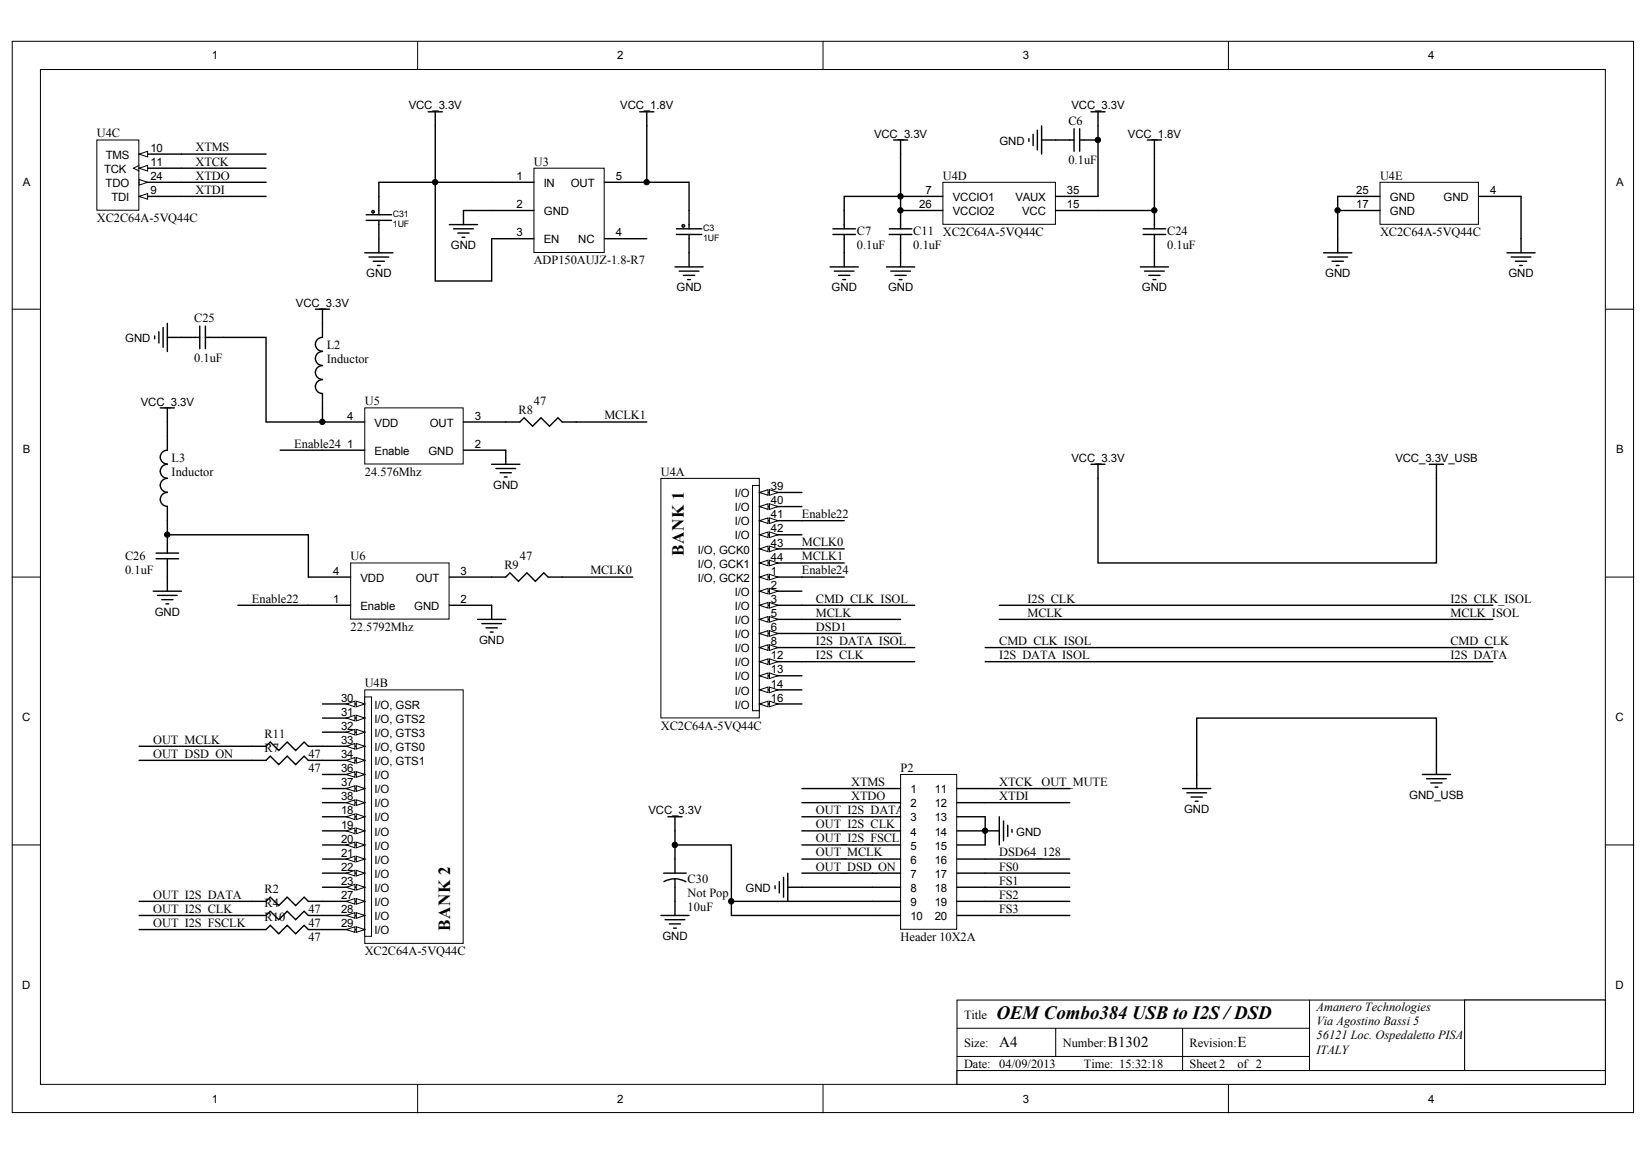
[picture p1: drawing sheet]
<svg xmlns="http://www.w3.org/2000/svg" width="291mm" height="204mm" viewBox="0 0 291 204" stroke-linecap="round" stroke-linejoin="round" font-family="sans-serif">
<g fill="#fff" stroke="#000" stroke-width=".18">
<path d="M2.2 7.3h285.9v188.9h-285.9z"/>
<path d="M7.1 12.3h276.1v179h-276.1z"/>
</g>
<g fill="none" stroke="#000" stroke-width=".18">
<path d="M73.7 7.3v5M145.2 7.3v5M216.7 7.3v5M2.2 54.5h4.9M283.2 54.5h5M2.2 101.8h4.9M283.2 101.8h5M2.2 149h4.9M283.2 149h5M231 176.4v12.4M258.3 176.4h-89.5v14.9M283.2 176.4h-24.9v12.4"/>
<path d="M73.7 191.3v5M145.2 191.3v5M168.8 181.4h62.2M168.8 188.8h114.4M168.8 186.3h62.2M186.2 181.4v4.9M208.6 181.4v7.4M216.7 191.3v5"/>
</g>
<path d="M17.1 24.7h7.4v12.4h-7.4z" fill="#fff" stroke="#000" stroke-width=".18"/>
<path d="M24.5 29.7h7.5" fill="none" stroke="#000" stroke-width=".25"/>
<path d="M24.5 29.2l-1 .5 1 .5" fill="none" stroke="#000" stroke-width=".18"/>
<path d="M24.5 29.7l1.5-.5v1z" fill="#fff" stroke="#000" stroke-width=".18"/>
<path d="M24.5 34.6h7.5" fill="none" stroke="#000" stroke-width=".25"/>
<path d="M24.5 34.6l1.5-.5v1z" fill="#fff" stroke="#000" stroke-width=".18"/>
<path d="M24.5 32.2h7.5" fill="none" stroke="#000" stroke-width=".25"/>
<path d="M24.5 31.7l1.5 .5-1.5 .5z" fill="#fff" stroke="#000" stroke-width=".18"/>
<path d="M24.5 27.2h7.5" fill="none" stroke="#000" stroke-width=".25"/>
<path d="M24.5 27.2l1.5-.5v1z" fill="#fff" stroke="#000" stroke-width=".18"/>
<path d="M192.4 19.7h2.5M193.7 19.7v14.9M32 27.2h14.9M32 34.6h14.9M32 32.2h14.9M32 29.7h14.9M157.6 24.7h2.5M158.9 24.7v12.4" fill="none" stroke="#000" stroke-width=".25"/>
<path d="M166.3 32.2h19.9v7.4h-19.9z" fill="#fff" stroke="#000" stroke-width=".18"/>
<g fill="none" stroke="#000" stroke-width=".25">
<path d="M81.7 37.1h5M114.1 22.2v10h7.4v4.9M166.3 34.6h-17.4v5.8M166.3 37.1h-7.4v3.3M181.5 24.4v.5M182.2 23.7v2M183 23v3.4M183.7 24.7h5.7M183.7 22.2v5M186.2 34.6h7.5M189.4 22.7v4M190.4 24.7h3.3"/>
<path d="M190.4 22.7v4M202.4 24.7h2.5M203.6 24.7v12.4h-17.4M203.6 37.1v3.3M119.3 40.4h4.5M119.3 41.4h4.5M121.5 41.4v.7M146.4 47.1h5M146.9 40.4h4M146.9 41.4h4M147.2 47.8h3.4M147.9 48.6h2"/>
<path d="M148.7 49.3h.5M148.9 41.4v5.7M156.4 47.1h4.9M156.9 40.4h3.9M156.9 41.4h3.9M157.1 47.8h3.5M157.9 48.6h1.9M158.6 49.3h.5M158.9 41.4v5.7M201.1 47.1h5M201.6 40.4h4M201.6 41.4h4"/>
<path d="M201.9 47.8h3.5M202.6 48.6h2M203.4 49.3h.5M203.6 41.4v5.7"/>
</g>
<circle cx="120.5" cy="39.8" r=".22" fill="#fff" stroke="#000" stroke-width=".25"/>
<path d="M121.5 37.1v3.3M119.1 47.1h4.9M119.8 47.8h3.5M120.6 48.6h1.9M121.3 49.3h.5M121.5 42.1v5" fill="none" stroke="#000" stroke-width=".25"/>
<path d="M94.2 29.7h12.4v14.8h-12.4z" fill="#fff" stroke="#000" stroke-width=".18"/>
<g fill="none" stroke="#000" stroke-width=".25">
<path d="M75.5 19.7h2.5M76.8 19.7v12.5M112.8 19.7h2.5M114.1 19.7v2.5M79.3 39.6h4.9M81.7 37.1v2.5M86.7 37.1h7.5M86.7 32.2h7.5M106.6 32.2h7.5M236 34.6v10M268.3 34.6v10M80 40.4h3.5"/>
<path d="M80.8 41.1h1.9M81.5 41.9h.5M86.7 42.1h7.5M106.6 42.1h7.5M233.5 44.6h4.9M234.2 45.3h3.5M235 46.1h2M235.7 46.8h.5M265.8 44.6h5M266.6 45.3h3.4M267.3 46.1h2M268 46.8h.5"/>
</g>
<path d="M243.4 32.2h17.4v7.4h-17.4z" fill="#fff" stroke="#000" stroke-width=".18"/>
<path d="M236 34.6h7.4M236 37.1h7.4M260.8 34.6h7.5" fill="none" stroke="#000" stroke-width=".25"/>
<path d="M64.3 71.9h17.4v9.9h-17.4z" fill="#fff" stroke="#000" stroke-width=".18"/>
<path d="M56.9 79.4h7.4M56.9 74.4h7.4M81.7 79.4h7.5M81.7 74.4h7.5" fill="none" stroke="#000" stroke-width=".25"/>
<path d="M61.9 99.3h17.3v9.9h-17.3z" fill="#fff" stroke="#000" stroke-width=".18"/>
<g fill="none" stroke="#000" stroke-width=".25">
<path d="M27.3 59.3v.5M28 58.5v2M28.8 57.8v3.5M29.5 57v5M29.5 59.5h5.7M35.2 57.5v4M36.2 59.5h3.3M36.2 57.5v4M55.6 54.5h2.5M56.9 54.5v5a1.22 1.22 0 0 0-1.3 1.2 1.22 1.22 0 0 0 1.3 1.2M28.3 71.9h2.5M29.5 71.9v7.5a1.22 1.22 0 0 0-1.2 1.2 1.22 1.22 0 0 0 1.2 1.2"/>
<path d="M56.9 67a1.22 1.22 0 0 0-1.3 1.2 1.22 1.22 0 0 0 1.3 1.2M56.9 62a1.24 1.24 0 0 0-1.3 1.2 1.24 1.24 0 0 0 1.3 1.3 1.22 1.22 0 0 0-1.3 1.2 1.22 1.22 0 0 0 1.3 1.2M56.9 69.5v2.4M89.2 74.4h2.5l.7-.7 1.5 1.5 1.5-1.5 1.5 1.5 1.5-1.5 .8 .7h14.9M89.2 79.4v2.5M27.5 97.6h4M27.5 98.6h4M29.5 86.9a1.22 1.22 0 0 0-1.2 1.2 1.22 1.22 0 0 0 1.2 1.2M29.5 84.4a1.22 1.22 0 0 0-1.2 1.2 1.22 1.22 0 0 0 1.2 1.2M29.5 81.9a1.23 1.23 0 0 0-1.2 1.2 1.23 1.23 0 0 0 1.2 1.3M29.5 89.4v2.4M29.5 94.3v3.3"/>
<path d="M29.5 98.6v5.7M86.7 81.9h5M87.5 82.6h3.5M88.2 83.4h2M89 84.1h.5M27 104.3h5M27.8 105h3.5M28.5 105.8h2M29.3 106.5h.5M54.4 106.8h7.5M54.4 101.8h7.5M79.3 101.8h9.9l.8-.8 1.4 1.5 1.5-1.5 1.5 1.5 1.5-1.5 .8 .8h14.9"/>
<path d="M79.3 106.8h7.4v2.5M84.2 109.3h5M85 110h3.5M85.7 110.7h2M86.5 111.5h.5"/>
</g>
<g fill="#fff" stroke="#000" stroke-width=".18">
<path d="M64.3 121.7h17.4v44.7h-17.4z"/>
<path d="M64.3 122.9h1.2v42.3h-1.2z"/>
</g>
<path d="M56.9 164h7.4" fill="none" stroke="#000" stroke-width=".25"/>
<g fill="#fff" stroke="#000" stroke-width=".18">
<path d="M62.8 163.5l1.5 .5-1.5 .5z"/>
<path d="M61.1 164l1.5-.5v1z"/>
</g>
<path d="M56.9 161.5h7.4" fill="none" stroke="#000" stroke-width=".25"/>
<g fill="#fff" stroke="#000" stroke-width=".18">
<path d="M62.8 161l1.5 .5-1.5 .5z"/>
<path d="M61.1 161.5l1.5-.5v1z"/>
</g>
<path d="M56.9 159h7.4" fill="none" stroke="#000" stroke-width=".25"/>
<g fill="#fff" stroke="#000" stroke-width=".18">
<path d="M62.8 158.5l1.5 .5-1.5 .5z"/>
<path d="M61.1 159l1.5-.5v1z"/>
</g>
<path d="M56.9 156.5h7.4" fill="none" stroke="#000" stroke-width=".25"/>
<g fill="#fff" stroke="#000" stroke-width=".18">
<path d="M62.8 156l1.5 .5-1.5 .5z"/>
<path d="M61.1 156.5l1.5-.5v1z"/>
</g>
<path d="M56.9 154h7.4" fill="none" stroke="#000" stroke-width=".25"/>
<g fill="#fff" stroke="#000" stroke-width=".18">
<path d="M62.8 153.5l1.5 .5-1.5 .5z"/>
<path d="M61.1 154l1.5-.5v1z"/>
</g>
<path d="M56.9 151.5h7.4" fill="none" stroke="#000" stroke-width=".25"/>
<g fill="#fff" stroke="#000" stroke-width=".18">
<path d="M62.8 151l1.5 .5-1.5 .5z"/>
<path d="M61.1 151.5l1.5-.5v1z"/>
</g>
<path d="M56.9 149h7.4" fill="none" stroke="#000" stroke-width=".25"/>
<g fill="#fff" stroke="#000" stroke-width=".18">
<path d="M62.8 148.5l1.5 .5-1.5 .5z"/>
<path d="M61.1 149l1.5-.5v1z"/>
</g>
<path d="M56.9 146.6h7.4" fill="none" stroke="#000" stroke-width=".25"/>
<g fill="#fff" stroke="#000" stroke-width=".18">
<path d="M62.8 146.1l1.5 .5-1.5 .5z"/>
<path d="M61.1 146.6l1.5-.5v1z"/>
</g>
<path d="M56.9 144.1h7.4" fill="none" stroke="#000" stroke-width=".25"/>
<g fill="#fff" stroke="#000" stroke-width=".18">
<path d="M62.8 143.6l1.5 .5-1.5 .5z"/>
<path d="M61.1 144.1l1.5-.5v1z"/>
</g>
<path d="M56.9 141.6h7.4" fill="none" stroke="#000" stroke-width=".25"/>
<g fill="#fff" stroke="#000" stroke-width=".18">
<path d="M62.8 141.1l1.5 .5-1.5 .5z"/>
<path d="M61.1 141.6l1.5-.5v1z"/>
</g>
<path d="M56.9 139.1h7.4" fill="none" stroke="#000" stroke-width=".25"/>
<g fill="#fff" stroke="#000" stroke-width=".18">
<path d="M62.8 138.6l1.5 .5-1.5 .5z"/>
<path d="M61.1 139.1l1.5-.5v1z"/>
</g>
<path d="M56.9 136.6h7.4" fill="none" stroke="#000" stroke-width=".25"/>
<g fill="#fff" stroke="#000" stroke-width=".18">
<path d="M62.8 136.1l1.5 .5-1.5 .5z"/>
<path d="M61.1 136.6l1.5-.5v1z"/>
</g>
<path d="M56.9 134.1h7.4" fill="none" stroke="#000" stroke-width=".25"/>
<g fill="#fff" stroke="#000" stroke-width=".18">
<path d="M62.8 133.6l1.5 .5-1.5 .5z"/>
<path d="M61.1 134.1l1.5-.5v1z"/>
</g>
<path d="M56.9 131.6h7.4" fill="none" stroke="#000" stroke-width=".25"/>
<g fill="#fff" stroke="#000" stroke-width=".18">
<path d="M62.8 131.1l1.5 .5-1.5 .5z"/>
<path d="M61.1 131.6l1.5-.5v1z"/>
</g>
<path d="M56.9 129.1h7.4" fill="none" stroke="#000" stroke-width=".25"/>
<g fill="#fff" stroke="#000" stroke-width=".18">
<path d="M62.8 128.6l1.5 .5-1.5 .5z"/>
<path d="M61.1 129.1l1.5-.5v1z"/>
</g>
<path d="M56.9 126.7h7.4" fill="none" stroke="#000" stroke-width=".25"/>
<g fill="#fff" stroke="#000" stroke-width=".18">
<path d="M62.8 126.2l1.5 .5-1.5 .5z"/>
<path d="M61.1 126.7l1.5-.5v1z"/>
</g>
<path d="M56.9 124.2h7.4" fill="none" stroke="#000" stroke-width=".25"/>
<g fill="#fff" stroke="#000" stroke-width=".18">
<path d="M62.8 123.7l1.5 .5-1.5 .5z"/>
<path d="M61.1 124.2l1.5-.5v1z"/>
</g>
<path d="M24.5 131.6h22.4l.8-.7 1.5 1.5 1.5-1.5 1.5 1.5 1.4-1.5 .8 .7h2.5M24.5 159h22.4l.8-.8 1.5 1.5 1.5-1.5 1.5 1.5 1.4-1.5 .8 .8h2.5M136.7 156.3v.5M137.5 155.5v2M138.2 154.8v3.4M139 156.5h14.9M139 154v5M141.4 144.1h12.5M141.4 146.6h12.5M24.5 161.5h22.4l.8-.8 1.5 1.5 1.5-1.5 1.5 1.5 1.4-1.5 .8 .8h2.5M24.5 164h22.4l.8-.8 1.5 1.5 1.5-1.5 1.5 1.5 1.4-1.5 .8 .8h2.5" fill="none" stroke="#000" stroke-width=".25"/>
<g fill="#fff" stroke="#000" stroke-width=".18">
<path d="M116.6 84.4h17.3v42.2h-17.3z"/>
<path d="M132.7 85.6h1.2v39.8h-1.2z"/>
</g>
<path d="M134 86.9h7.4" fill="none" stroke="#000" stroke-width=".25"/>
<g fill="#fff" stroke="#000" stroke-width=".18">
<path d="M134 86.9l1.5-.5v1z"/>
<path d="M135.7 86.4l1.5 .5-1.5 .5z"/>
</g>
<path d="M134 89.4h7.4" fill="none" stroke="#000" stroke-width=".25"/>
<g fill="#fff" stroke="#000" stroke-width=".18">
<path d="M134 89.4l1.5-.5v1z"/>
<path d="M135.7 88.9l1.5 .5-1.5 .5z"/>
</g>
<path d="M134 91.8h7.4" fill="none" stroke="#000" stroke-width=".25"/>
<g fill="#fff" stroke="#000" stroke-width=".18">
<path d="M134 91.8l1.5-.5v1z"/>
<path d="M135.7 91.3l1.5 .5-1.5 .5z"/>
</g>
<path d="M134 94.3h7.4" fill="none" stroke="#000" stroke-width=".25"/>
<g fill="#fff" stroke="#000" stroke-width=".18">
<path d="M134 94.3l1.5-.5v1z"/>
<path d="M135.7 93.8l1.5 .5-1.5 .5z"/>
</g>
<path d="M134 96.8h7.4" fill="none" stroke="#000" stroke-width=".25"/>
<g fill="#fff" stroke="#000" stroke-width=".18">
<path d="M134 96.8l1.5-.5v1z"/>
<path d="M135.7 96.3l1.5 .5-1.5 .5z"/>
</g>
<path d="M134 99.3h7.4" fill="none" stroke="#000" stroke-width=".25"/>
<g fill="#fff" stroke="#000" stroke-width=".18">
<path d="M134 99.3l1.5-.5v1z"/>
<path d="M135.7 98.8l1.5 .5-1.5 .5z"/>
</g>
<path d="M134 101.8h7.4" fill="none" stroke="#000" stroke-width=".25"/>
<g fill="#fff" stroke="#000" stroke-width=".18">
<path d="M134 101.8l1.5-.5v1z"/>
<path d="M135.7 101.3l1.5 .5-1.5 .5z"/>
</g>
<path d="M134 104.3h7.4" fill="none" stroke="#000" stroke-width=".25"/>
<g fill="#fff" stroke="#000" stroke-width=".18">
<path d="M134 104.3l1.5-.5v1z"/>
<path d="M135.7 103.8l1.5 .5-1.5 .5z"/>
</g>
<path d="M134 106.8h7.4" fill="none" stroke="#000" stroke-width=".25"/>
<g fill="#fff" stroke="#000" stroke-width=".18">
<path d="M134 106.8l1.5-.5v1z"/>
<path d="M135.7 106.3l1.5 .5-1.5 .5z"/>
</g>
<path d="M134 109.3h7.4" fill="none" stroke="#000" stroke-width=".25"/>
<g fill="#fff" stroke="#000" stroke-width=".18">
<path d="M134 109.3l1.5-.5v.9z"/>
<path d="M135.7 108.8l1.5 .5-1.5 .4z"/>
</g>
<path d="M134 111.7h7.4" fill="none" stroke="#000" stroke-width=".25"/>
<g fill="#fff" stroke="#000" stroke-width=".18">
<path d="M134 111.7l1.5-.5v1z"/>
<path d="M135.7 111.2l1.5 .5-1.5 .5z"/>
</g>
<path d="M134 114.2h7.4" fill="none" stroke="#000" stroke-width=".25"/>
<g fill="#fff" stroke="#000" stroke-width=".18">
<path d="M134 114.2l1.5-.5v1z"/>
<path d="M135.7 113.7l1.5 .5-1.5 .5z"/>
</g>
<path d="M134 116.7h7.4" fill="none" stroke="#000" stroke-width=".25"/>
<g fill="#fff" stroke="#000" stroke-width=".18">
<path d="M134 116.7l1.5-.5v1z"/>
<path d="M135.7 116.2l1.5 .5-1.5 .5z"/>
</g>
<path d="M134 119.2h7.4" fill="none" stroke="#000" stroke-width=".25"/>
<g fill="#fff" stroke="#000" stroke-width=".18">
<path d="M134 119.2l1.5-.5v1z"/>
<path d="M135.7 118.7l1.5 .5-1.5 .5z"/>
</g>
<path d="M134 121.7h7.4" fill="none" stroke="#000" stroke-width=".25"/>
<g fill="#fff" stroke="#000" stroke-width=".18">
<path d="M134 121.7l1.5-.5v1z"/>
<path d="M135.7 121.2l1.5 .5-1.5 .5z"/>
</g>
<path d="M134 124.2h7.4" fill="none" stroke="#000" stroke-width=".25"/>
<g fill="#fff" stroke="#000" stroke-width=".18">
<path d="M134 124.2l1.5-.5v1z"/>
<path d="M135.7 123.7l1.5 .5-1.5 .5z"/>
</g>
<g fill="none" stroke="#000" stroke-width=".25">
<path d="M39.5 59.5h7.4v14.9h10v-2.5M29.5 91.8v2.5h24.9v7.5M141.4 96.8h7.5M141.4 99.3h7.5M192.4 81.9h2.5M193.7 81.9v2.5M252.1 81.9h2.5M253.4 81.9v2.5M208.6 139.1h5M209.3 139.8h3.5M211.1 136.6v2.5M250.9 136.6h5"/>
<path d="M251.6 137.4h3.5M252.4 138.1h2M253.1 138.8h.5M253.4 134.1v2.5M117.8 144.1h2.5M119.1 144.1v7.4M173.8 146.6h2.5M176.3 144.1v4.9M177 144.8v3.5M177.8 145.6v2M178.5 146.3v.5M210.1 140.6h2"/>
<path d="M210.8 141.3h.5"/>
</g>
<path d="M158.9 136.6h9.9v27.3h-9.9z" fill="#fff" stroke="#000" stroke-width=".18"/>
<g fill="none" stroke="#000" stroke-width=".25">
<path d="M64.6 38.9h4.5M64.6 37.9h4.5M66.8 38.9v.7M49.4 79.4h7.5M141.4 91.8h7.5M42 106.8h12.4M141.4 101.8h7.5M141.4 106.8h19.9M141.4 111.7h17.5M141.4 109.3h17.5M141.4 114.2h19.9M24.5 134.1h22.4l.8-.7 1.5 1.5 1.5-1.5 1.5 1.5 1.4-1.5 .8 .7h2.5"/>
<path d="M153.9 139.1h5M168.8 139.1h5M117.1 154h3.9M119.1 155l1.1 .2 .8 .3M119.1 155l-.8 .1-1.2 .4M119.1 149h9.9v12.5h29.9M119.1 151.5v2.5M119.1 155v6.5M141.4 149h17.5M141.4 151.5h17.5M141.4 154h17.5M153.9 141.6h5"/>
<path d="M153.9 144.1h5M153.9 146.6h5M153.9 156.5h5M153.9 159h5M168.8 141.6h5M168.8 144.1h5M168.8 146.6h5M168.8 149h5M168.8 151.5h5M168.8 154h5M168.8 156.5h5M168.8 159h5"/>
<path d="M116.6 161.5h4.9M117.3 162.2h3.5M118.1 163h2M118.8 163.7h.5M168.8 161.5h5"/>
</g>
<circle cx="65.8" cy="37.4" r=".22" fill="#fff" stroke="#000" stroke-width=".25"/>
<g fill="none" stroke="#000" stroke-width=".25">
<path d="M66.8 39.6v5M76.8 32.2v17.4h9.9v-7.5M76.8 32.2h-10v5.7M76.8 32.2h9.9M64.3 44.6h5M65.1 45.3h3.5M65.8 46.1h2M66.6 46.8h.5M193.7 84.4v14.9h59.7v-14.9M141.4 116.7h19.9M173.8 114.2h89.5M173.8 116.7h89.5"/>
<path d="M176.3 106.8h87M176.3 109.3h87M141.4 139.1h12.5M173.8 139.1h14.9M253.4 134.1v-7.4h-42.3v9.9M129 159h24.9M141.4 141.6h12.5M173.8 141.6h14.9"/>
</g>
<g fill="#fff" stroke="#000" stroke-width=".18">
<path d="M258.3 176.4h24.9v14.9h-24.9z"/>
<path d="M168.8 188.8h114.4v2.5h-114.4z"/>
</g>
<path d="M173.8 144.1v4.9M173.8 154h14.9M173.8 156.5h14.9M173.8 159h14.9M173.8 151.5h14.9M173.8 161.5h14.9" fill="none" stroke="#000" stroke-width=".25"/>
<g fill="#000" stroke="#000" stroke-width=".18">
<circle cx="76.8" cy="32.1" r=".47"/>
<circle cx="114.1" cy="32.1" r=".47"/>
<circle cx="158.8" cy="34.6" r=".48"/>
<circle cx="158.8" cy="37.1" r=".47"/>
<circle cx="193.6" cy="24.7" r=".48"/>
<circle cx="203.6" cy="37.1" r=".47"/>
<circle cx="235.9" cy="37.1" r=".47"/>
<circle cx="56.9" cy="74.4" r=".47"/>
<circle cx="29.5" cy="94.3" r=".47"/>
<circle cx="119" cy="149" r=".48"/>
<circle cx="129" cy="159" r=".48"/>
<circle cx="173.8" cy="146.5" r=".47"/>
</g>
<text font-size="3.3" x="175.8" y="179.7">OEMCombo384 USB to I2S / DSD</text>
<g font-size="3">
<text x="120.6" y="98.1" transform="rotate(-90 120.6 98.1)">BANK 1</text>
<text x="79.4" y="164.2" transform="rotate(-90 79.4 164.2)">BANK 2</text>
</g>
<g font-size="2.7">
<text x="176.3" y="184.7">A4</text>
<text x="195.4" y="184.7">B1302</text>
<text x="218.3" y="184.7">E</text>
</g>
<g font-size="2.2">
<text x="188.5" y="22">C6</text>
<text x="17.1" y="24.2">U4C</text>
<text x="34.5" y="26.7">XTMS</text>
<text x="34.5" y="29.2">XTCK</text>
<text x="94.2" y="29.2">U3</text>
<text x="188.5" y="29">0.1uF</text>
<text x="34.5" y="31.7">XTDO</text>
<text x="34.5" y="34.2">XTDI</text>
<text x="166.3" y="31.7">U4D</text>
<text x="243.4" y="31.7">U4E</text>
<text x="17.1" y="39.2">XC2C64A-5VQ44C</text>
<text x="151.1" y="41.4">C7</text>
<text x="161.1" y="41.4">C11</text>
<text x="166.3" y="41.6">XC2C64A-5VQ44C</text>
<text x="205.9" y="41.4">C24</text>
<text x="243.4" y="41.6">XC2C64A-5VQ44C</text>
<text x="94.2" y="46.6">ADP150AUJZ-1.8-R7</text>
<text x="151.1" y="43.9">0.1uF</text>
<text x="161.1" y="43.9">0.1uF</text>
<text x="205.9" y="43.9">0.1uF</text>
<text x="34.2" y="56.8">C25</text>
<text x="34.2" y="63.8">0.1uF</text>
<text x="57.6" y="61.5">L2</text>
<text x="57.6" y="64">Inductor</text>
<text x="64.3" y="71.5">U5</text>
<text x="94.2" y="71.5">47</text>
<text x="91.4" y="73">R8</text>
<text x="106.6" y="74">MCLK1</text>
<text x="30.3" y="81.4">L3</text>
<text x="30.3" y="83.9">Inductor</text>
<text x="51.9" y="78.9">Enable24</text>
<text x="64.3" y="83.9">24.576Mhz</text>
<text x="116.6" y="83.9">U4A</text>
<text x="141.4" y="91.4">Enable22</text>
<text x="22.1" y="98.8">C26</text>
<text x="22.1" y="101.3">0.1uF</text>
<text x="61.9" y="98.8">U6</text>
<text x="89" y="100.3">R9</text>
<text x="91.7" y="98.8">47</text>
<text x="104.1" y="101.3">MCLK0</text>
<text x="141.4" y="96.4">MCLK0</text>
<text x="141.4" y="98.8">MCLK1</text>
<text x="141.4" y="101.3">Enable24</text>
<text x="44.4" y="106.3">Enable22</text>
<text x="143.9" y="106.3">CMD_CLK_ISOL</text>
<text x="181.2" y="106.3">I2S_CLK</text>
<text x="255.9" y="106.3">I2S_CLK_ISOL</text>
<text x="61.9" y="111.3">22.5792Mhz</text>
<text x="143.9" y="108.8">MCLK</text>
<text x="143.9" y="113.8">I2S_DATA_ISOL</text>
<text x="143.9" y="111.3">DSD1</text>
<text x="176.3" y="113.8">CMD_CLK_ISOL</text>
<text x="181.2" y="108.8">MCLK</text>
<text x="255.9" y="108.8">MCLK_ISOL</text>
<text x="255.9" y="113.8">CMD_CLK</text>
<text x="143.9" y="116.2">I2S_CLK</text>
<text x="176.3" y="116.2">I2S_DATA_ISOL</text>
<text x="255.9" y="116.2">I2S_DATA</text>
<text x="64.3" y="121.2">U4B</text>
<text x="27" y="131.2">OUT_MCLK</text>
<text x="46.7" y="130.2">R11</text>
<text x="116.6" y="128.7">XC2C64A-5VQ44C</text>
<text x="27" y="133.7">OUT_DSD_ON</text>
<text x="46.7" y="132.7">R7</text>
<text x="54.4" y="133.7">47</text>
<text x="54.4" y="136.1">47</text>
<text x="158.9" y="136.1">P2</text>
<text x="143.9" y="143.6">OUT_I2S_DATA</text>
<text x="150.1" y="138.6">XTMS</text>
<text x="150.1" y="141.1">XTDO</text>
<text x="176.3" y="138.6">XTCK</text>
<text x="176.3" y="141.1">XTDI</text>
<text x="183.7" y="138.6">OUT_MUTE</text>
<text x="143.9" y="146.1">OUT_I2S_CLK</text>
<text x="143.9" y="148.6">OUT_I2S_FSCLK</text>
<text x="121.3" y="155.8">C30</text>
<text x="143.9" y="151.1">OUT_MCLK</text>
<text x="143.9" y="153.6">OUT_DSD_ON</text>
<text x="176.3" y="153.6">FS0</text>
<text x="176.3" y="151.1">DSD64_128</text>
<text x="27" y="158.5">OUT_I2S_DATA</text>
<text x="27" y="161">OUT_I2S_CLK</text>
<text x="46.7" y="157.5">R2</text>
<text x="46.7" y="160">R4</text>
<text x="54.4" y="161">47</text>
<text x="121.3" y="160.8">10uF</text>
<text x="121.3" y="158.3">Not Pop</text>
<text x="176.3" y="156">FS1</text>
<text x="176.3" y="158.5">FS2</text>
<text x="176.3" y="161">FS3</text>
<text x="27" y="163.5">OUT_I2S_FSCLK</text>
<text x="46.7" y="162.5">R10</text>
<text x="54.4" y="163.5">47</text>
<text x="54.4" y="166">47</text>
<text x="158.9" y="166">Header 10X2A</text>
<text x="64.3" y="168.5">XC2C64A-5VQ44C</text>
<text x="170" y="179.7">Title</text>
<text x="232.2" y="178.4">Amanero Technologies</text>
<text x="170" y="184.6">Size:</text>
<text x="187.5" y="184.6">Number:</text>
<text x="209.8" y="184.6">Revision:</text>
<text x="232.2" y="180.9">Via Agostino Bassi 5</text>
<text x="232.2" y="183.3">56121 Loc. Ospedaletto PISA</text>
<text x="232.2" y="185.8">ITALY</text>
<text x="170" y="188.4">Date: 04/09/2013</text>
<text x="176.3" y="190.9">C:\Users\Public\Documents\altium665\andykimpcb\CPLD.SchDoc</text>
<text x="191.2" y="188.4">Time: 15:32:18</text>
<text x="209.8" y="188.4">Sheet 2</text>
<text x="218.3" y="188.4">of 2</text>
</g>
<g font-size="2">
<text x="37.4" y="10.5">1</text>
<text x="108.9" y="10.5">2</text>
<text x="180.4" y="10.5">3</text>
<text x="251.9" y="10.5">4</text>
<text x="72.1" y="19.3">VCC_3.3V</text>
<text x="109.4" y="19.3">VCC_1.8V</text>
<text x="189" y="19.3">VCC_3.3V</text>
<text x="18.6" y="28">TMS</text>
<text x="26.5" y="29.3">11</text>
<text x="26.5" y="26.8">10</text>
<text x="154.2" y="24.3">VCC_3.3V</text>
<text x="176.3" y="25.5">GND</text>
<text x="198.9" y="24.3">VCC_1.8V</text>
<text x="4" y="32.7">A</text>
<text x="18.4" y="30.5">TCK</text>
<text x="18.6" y="33">TDO</text>
<text x="19.7" y="35.5">TDI</text>
<text x="26.5" y="34.2">9</text>
<text x="26.5" y="31.7">24</text>
<text x="91.1" y="31.7">1</text>
<text x="95.9" y="33">IN</text>
<text x="100.7" y="33">OUT</text>
<text x="108.6" y="31.7">5</text>
<text x="163.2" y="34.2">7</text>
<text x="168.1" y="35.5">VCCIO1</text>
<text x="179.1" y="35.5">VAUX</text>
<text x="188.2" y="34.2">35</text>
<text x="239.2" y="34.2">25</text>
<text x="245.2" y="35.5">GND</text>
<text x="254.6" y="35.5">GND</text>
<text x="262.8" y="34.2">4</text>
<text x="285.1" y="32.7">A</text>
<text x="91.1" y="36.7">2</text>
<text x="91.1" y="41.7">3</text>
<text x="95.9" y="38">GND</text>
<text x="108.6" y="41.7">4</text>
<text x="162.1" y="36.7">26</text>
<text x="168.1" y="38">VCCIO2</text>
<text x="180.3" y="38">VCC</text>
<text x="188.2" y="36.7">15</text>
<text x="239.2" y="36.7">17</text>
<text x="245.2" y="38">GND</text>
<text x="79.5" y="43.9">GND</text>
<text x="95.9" y="42.9">EN</text>
<text x="102" y="42.9">NC</text>
<text x="64.6" y="48.9">GND</text>
<text x="119.3" y="51.4">GND</text>
<text x="146.7" y="51.4">GND</text>
<text x="156.6" y="51.4">GND</text>
<text x="201.4" y="51.4">GND</text>
<text x="233.7" y="48.9">GND</text>
<text x="266.1" y="48.9">GND</text>
<text x="52.2" y="54.1">VCC_3.3V</text>
<text x="22.1" y="60.3">GND</text>
<text x="24.8" y="71.5">VCC_3.3V</text>
<text x="61.3" y="74">4</text>
<text x="66.1" y="75.3">VDD</text>
<text x="75.8" y="75.3">OUT</text>
<text x="83.7" y="74">3</text>
<text x="4" y="80">B</text>
<text x="61.3" y="79">1</text>
<text x="66.1" y="80.2">Enable</text>
<text x="75.6" y="80.2">GND</text>
<text x="83.7" y="79">2</text>
<text x="189" y="81.5">VCC_3.3V</text>
<text x="246.1" y="81.5">VCC_3.3V_USB</text>
<text x="285.1" y="80">B</text>
<text x="87" y="86.2">GND</text>
<text x="129.6" y="87.7">I/O</text>
<text x="136" y="86.5">39</text>
<text x="136" y="88.9">40</text>
<text x="129.6" y="90.2">I/O</text>
<text x="129.6" y="92.7">I/O</text>
<text x="129.6" y="95.2">I/O</text>
<text x="136" y="91.4">41</text>
<text x="136" y="93.9">42</text>
<text x="58.8" y="101.4">4</text>
<text x="81.3" y="101.4">3</text>
<text x="123.1" y="97.6">I/O, GCK0</text>
<text x="123.1" y="100.1">I/O, GCK1</text>
<text x="136" y="96.4">43</text>
<text x="136" y="98.9">44</text>
<text x="136" y="101.4">1</text>
<text x="58.8" y="106.3">1</text>
<text x="63.6" y="107.6">Enable</text>
<text x="63.6" y="102.6">VDD</text>
<text x="73.1" y="107.6">GND</text>
<text x="73.3" y="102.6">OUT</text>
<text x="81.3" y="106.3">2</text>
<text x="123.1" y="102.6">I/O, GCK2</text>
<text x="129.6" y="105.1">I/O</text>
<text x="129.6" y="107.6">I/O</text>
<text x="136" y="103.9">2</text>
<text x="136" y="106.3">3</text>
<text x="27.3" y="108.6">GND</text>
<text x="84.5" y="113.6">GND</text>
<text x="129.6" y="110.1">I/O</text>
<text x="129.6" y="112.6">I/O</text>
<text x="136" y="108.8">5</text>
<text x="136" y="111.3">6</text>
<text x="136" y="113.8">8</text>
<text x="129.6" y="115.1">I/O</text>
<text x="129.6" y="117.5">I/O</text>
<text x="136" y="116.3">12</text>
<text x="136" y="118.8">13</text>
<text x="60.2" y="123.8">30</text>
<text x="66.1" y="125">I/O, GSR</text>
<text x="129.6" y="120">I/O</text>
<text x="129.6" y="122.5">I/O</text>
<text x="129.6" y="125">I/O</text>
<text x="136" y="121.3">14</text>
<text x="136" y="123.8">16</text>
<text x="3.9" y="127.2">C</text>
<text x="60.2" y="131.2">33</text>
<text x="60.2" y="128.7">32</text>
<text x="60.2" y="126.2">31</text>
<text x="66.1" y="130">I/O, GTS3</text>
<text x="66.1" y="127.5">I/O, GTS2</text>
<text x="285" y="127.2">C</text>
<text x="60.2" y="136.2">36</text>
<text x="60.2" y="133.7">34</text>
<text x="66.1" y="137.4">I/O</text>
<text x="66.1" y="134.9">I/O, GTS1</text>
<text x="66.1" y="132.5">I/O, GTS0</text>
<text x="60.2" y="143.7">18</text>
<text x="60.2" y="141.2">38</text>
<text x="60.2" y="138.7">37</text>
<text x="66.1" y="142.4">I/O</text>
<text x="66.1" y="139.9">I/O</text>
<text x="114.4" y="143.7">VCC_3.3V</text>
<text x="160.6" y="139.9">1</text>
<text x="160.6" y="142.4">2</text>
<text x="164.9" y="139.9">11</text>
<text x="164.9" y="142.4">12</text>
<text x="208.9" y="143.4">GND</text>
<text x="248.6" y="140.9">GND_USB</text>
<text x="60.2" y="148.6">20</text>
<text x="60.2" y="146.1">19</text>
<text x="66.1" y="149.9">I/O</text>
<text x="66.1" y="147.4">I/O</text>
<text x="66.1" y="144.9">I/O</text>
<text x="160.6" y="144.9">3</text>
<text x="160.6" y="147.4">4</text>
<text x="160.6" y="149.9">5</text>
<text x="164.9" y="144.9">13</text>
<text x="164.9" y="147.4">14</text>
<text x="164.9" y="149.9">15</text>
<text x="179.2" y="147.4">GND</text>
<text x="60.2" y="153.6">22</text>
<text x="60.2" y="151.1">21</text>
<text x="66.1" y="154.8">I/O</text>
<text x="66.1" y="152.4">I/O</text>
<text x="160.6" y="152.4">6</text>
<text x="160.6" y="154.8">7</text>
<text x="164.9" y="152.4">16</text>
<text x="164.9" y="154.8">17</text>
<text x="60.2" y="161.1">28</text>
<text x="60.2" y="158.6">27</text>
<text x="60.2" y="156.1">23</text>
<text x="66.1" y="159.8">I/O</text>
<text x="66.1" y="157.3">I/O</text>
<text x="131.5" y="157.3">GND</text>
<text x="160.6" y="157.3">8</text>
<text x="160.6" y="159.8">9</text>
<text x="164.9" y="157.3">18</text>
<text x="164.9" y="159.8">19</text>
<text x="60.2" y="163.5">29</text>
<text x="66.1" y="164.8">I/O</text>
<text x="66.1" y="162.3">I/O</text>
<text x="116.8" y="165.8">GND</text>
<text x="160.6" y="162.3">10</text>
<text x="164.9" y="162.3">20</text>
<text x="3.9" y="174.5">D</text>
<text x="285" y="174.5">D</text>
<text x="37.4" y="194.5">1</text>
<text x="108.9" y="194.5">2</text>
<text x="180.4" y="194.5">3</text>
<text x="251.9" y="194.5">4</text>
</g>
<g font-size="1.6">
<text x="69.3" y="38.3">C31</text>
<text x="69.3" y="40">1UF</text>
<text x="124" y="40.8">C3</text>
<text x="124" y="42.5">1UF</text>
</g>
</svg>
